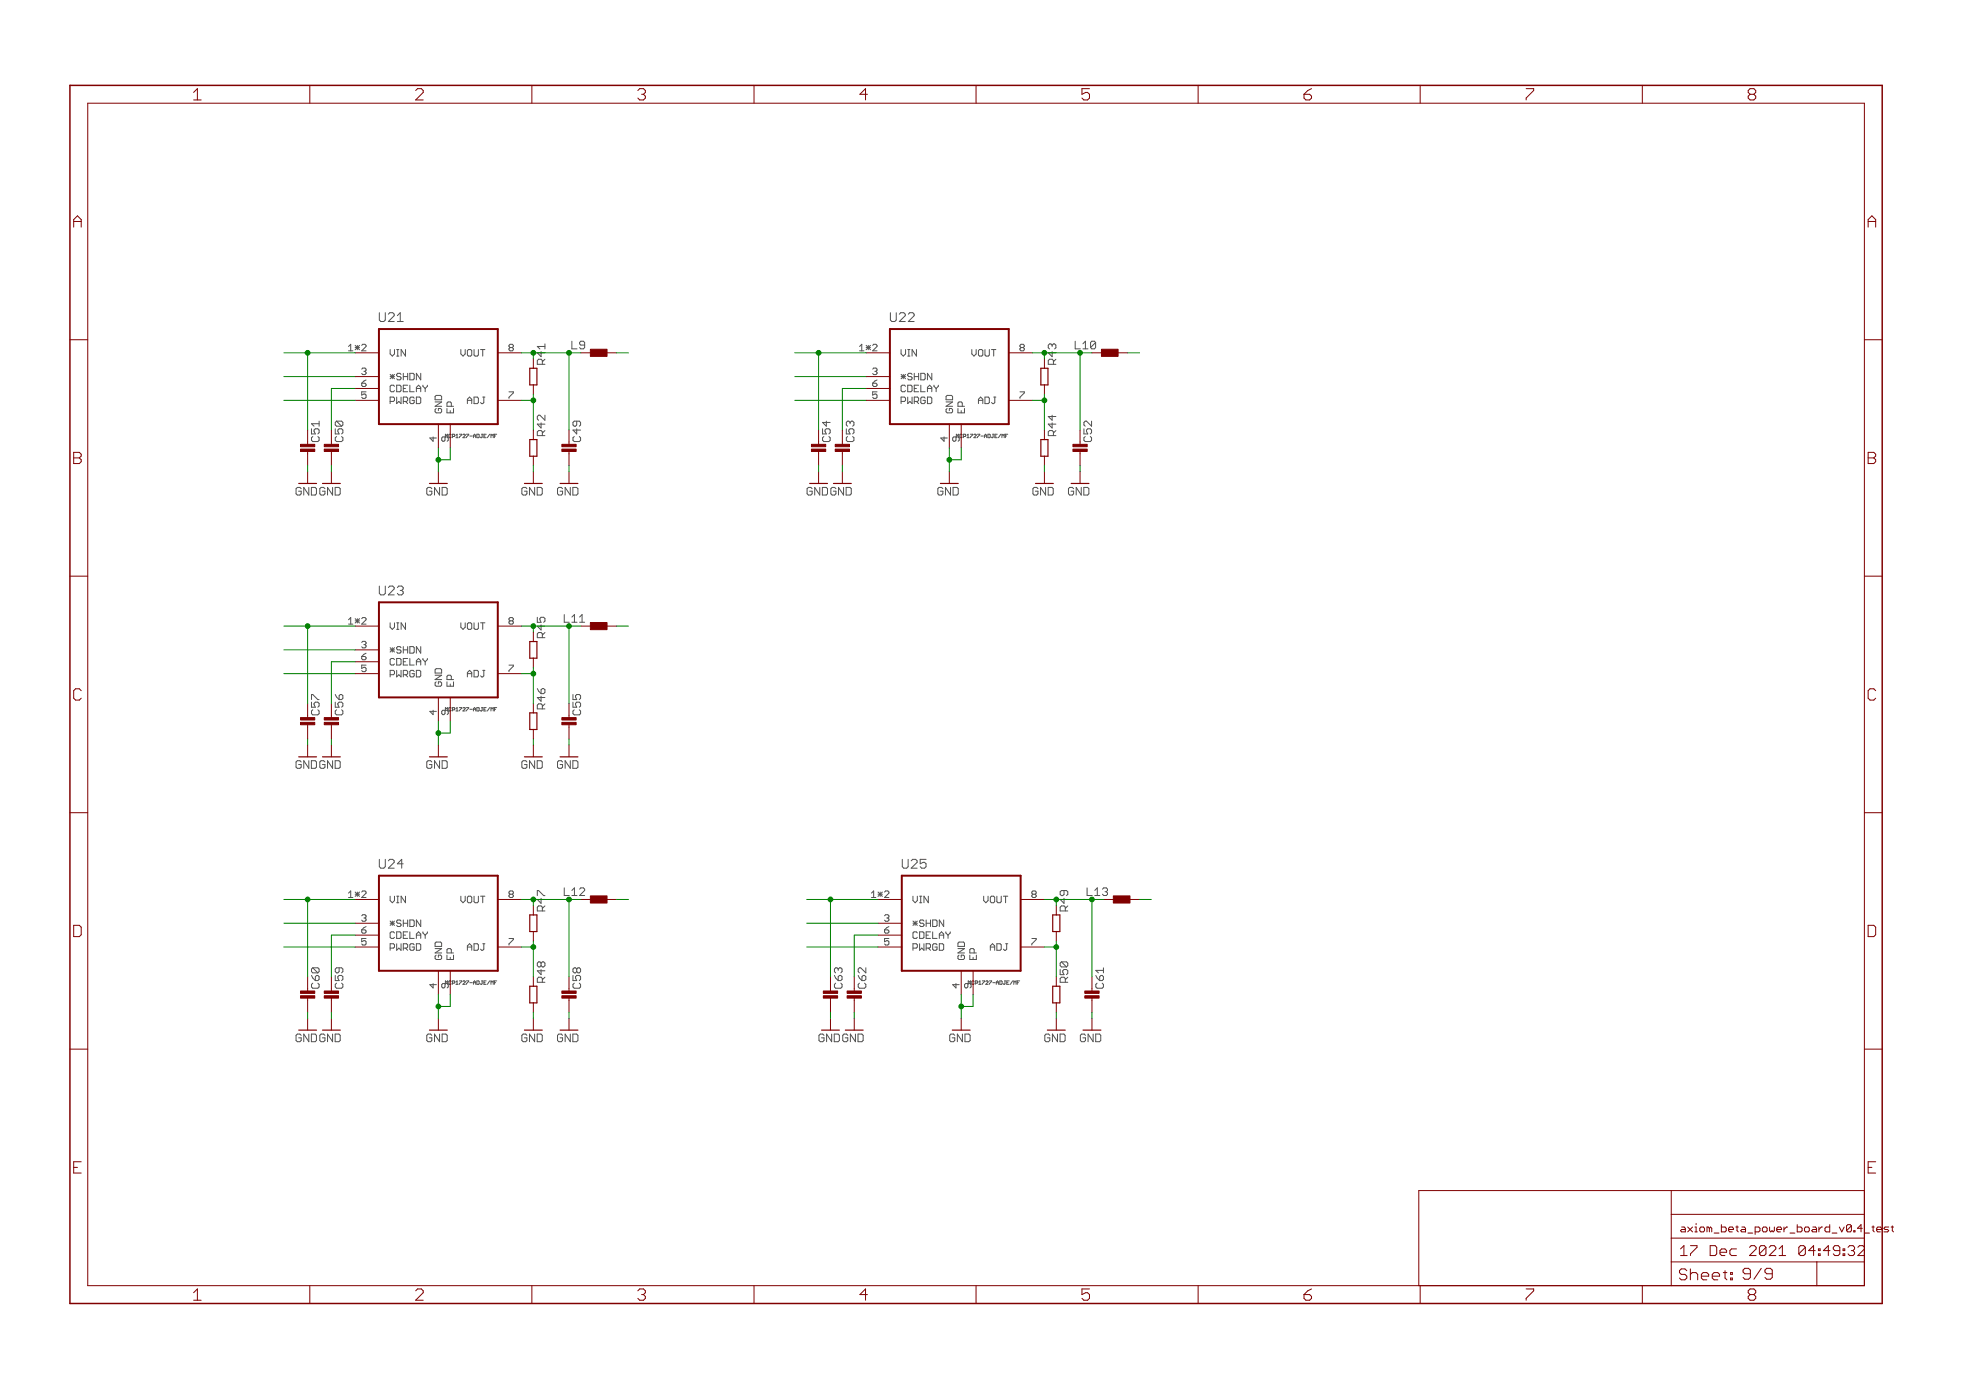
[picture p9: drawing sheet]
<svg xmlns="http://www.w3.org/2000/svg" width="420mm" height="297mm" viewBox="0 0 420 297" stroke-linecap="round" stroke-linejoin="round" font-family="sans-serif">
<g fill="none" stroke="#505050" stroke-width=".21">
<path d="M74.5 74l.5-.4v1.4M74.5 75h.9M77.3 78.9l.2-.2h.5l.2 .2M77.3 79.8l.2 .3h.5l.2-.3M77.8 79.4h.2M78 79.4l.2 .2M78.2 79.1l-.2 .3M81.1 66.8v1.6l.3 .3h.6M83.4 74.7v.9l.4 .5 .5-.5M98.5 74.7v.9l.5 .5M109 74.3l-.2 .2 .2 .5h.5l.2-.3M109 74.3h.5"/>
<path d="M109.5 74.3l.2 .2M109.7 73.8l-.2-.2h-.5l-.2 .2 .2 .5M109.7 74l-.2 .3M115.6 76.8h-.5l-.3 .2v.9h1.7M116.5 75.4h-1.7l.8 .8M116.5 74h-1.7l.6 .6M122.2 72.9v1.6h1.1M183.7 75h.9M183.7 74l.5-.4v1.4M186.5 78.9l.2-.2h.5l.2 .2M186.5 79.8l.2 .3h.5l.2-.3M187 79.4h.2"/>
<path d="M187.2 79.4l.2 .2M187.4 79.1l-.2 .3M190.3 66.8v1.6l.3 .3h.6M192.6 74.7v.9l.4 .5 .5-.5M207.7 74.7v.9l.5 .5M218.2 74.3l-.2 .2 .2 .5h.5l.2-.3M218.2 74.3h.5M218.7 74.3l.2 .2M218.9 73.8l-.2-.2h-.5l-.2 .2 .2 .5M218.9 74l-.2 .3M224.6 73.5h-.3l-.3 .3v.5l.3 .3M224.9 76.8h-.6l-.3 .2v.9h1.7"/>
<path d="M225.7 75.4h-1.7l.9 .8M229.8 72.9v1.6h1.1M66.6 91.6v1.1h.8M66.8 93.3l-.2 .3v.5l.2 .3h1.1M68.2 90.6h-1.6l.5 .5M71.6 90.3l.3-.3 1.1 1.1h-1.1l-.3-.3zM71.6 91.6v1.1h.9M71.9 93.3l-.3 .3v.5l.3 .3h1.1M71.9 90h1.1M77.3 81.9h.7l.2 .5-.2 .2h-.5l-.2-.2zM78.2 83.7h-.9v.7l.5-.2 .4 .2v.5l-.2 .2h-.5l-.2-.2M78.2 81.2l-.9 .7"/>
<path d="M83.4 80l.9 .9M83.4 80.5h.9M83.8 80v.9M84.3 82.5l-.2-.2h-.5l-.2 .2v1l.2 .2h.5l.2-.2M84.3 85.1l-.2-.2h-.7v1.4M84.3 80l-.9 .9M84.3 85.6l-.2 .2h-.7M93 85.9h1.4l-1.4 .9h1.4M93 85.4h1.4M93.2 87.3l-.2 .2v.5l.2 .2h.9M93.2 84.5h.9M93.3 93.6h-1.4l.7 .7"/>
<path d="M94.6 93.4h1M95.5 88.2h1.4M95.5 86.8h1.4M99.9 86.3v-1l.5-.4 .4 .4v1M99.9 85.6h.9M108.8 83.7h.9M109.7 84l-.9 .9v.2M115.4 88.7h-.3l-.3 .3v.5l.3 .3M115.6 92h-.5l-.3 .3v.8h1.7M116.5 90.6h-1.7l.8 .9M122.7 93.3l-.3 .3v.5l.3 .3h1.1M123.8 90h-1.1l-.3 .3v.5l.3 .3h.3"/>
<path d="M124.1 91.9h-1.7l.9 .8M175.8 91.6v1.1h.8M176.1 93.3l-.3 .3v.5l.3 .3h1M177.4 90.3h-1.6l.8 .8M180.9 91.6v1.1h.8M181.1 93.3l-.2 .3v.5l.2 .3h1.1M181.4 90h-.3l-.2 .3v.5l.2 .3M186.5 81.9h.7l.2 .5-.2 .2h-.5l-.2-.2zM187.4 83.7h-.9v.7l.5-.2 .4 .2v.5l-.2 .2h-.5l-.2-.2M187.4 81.2l-.9 .7M192.6 80.5h.9M192.6 80l.9 .9"/>
<path d="M193 80v.9M193.5 85.1l-.2-.2h-.7v1.4M193.5 85.6l-.2 .2h-.7M193.5 82.5l-.2-.2h-.5l-.2 .2v1l.2 .2h.5l.2-.2M193.5 80l-.9 .9M202.2 85.9h1.4l-1.4 .9h1.4M202.2 85.4h1.4M202.4 87.3l-.2 .2v.5l.2 .2h.9M202.4 84.5h.9M202.5 93.6h-1.4l.7 .7M203.8 93.4h1M204.7 88.2h1.4"/>
<path d="M204.7 86.8h1.4M209.1 85.6h.9M209.1 86.3v-1l.5-.4 .4 .4v1M218 83.7h.9M218.9 84l-.9 .9v.2M224.9 92h-.6l-.3 .3v.8h1.7M225.7 90.6h-1.7l.9 .9M225.7 89h-1.7l.9 .8M231.6 91.6v1.1h.9M231.9 93.3l-.3 .3v.5l.3 .3h1.1M232.2 90h-.3l-.3 .3v.5l.3 .3M63.8 105h.6"/>
<path d="M64.1 104.2h-.6l-.2 .2v1.1l.2 .3h.6M91.8 105h.5M92 104.2h-.5l-.3 .2v1.1l.3 .3h.5M112.1 105h.5M112.4 104.2h-.6l-.3 .2v1.1l.3 .3h.6M119.1 105.5l.3 .3h.6M119.7 105h.5M120 104.2h-.6l-.3 .2M173 105h.6M173.3 104.2h-.5l-.3 .2v1.1l.3 .3h.5M201 105h.5M201.2 104.2h-.5l-.3 .2v1.1l.3 .3h.5"/>
<path d="M221.3 105h.5M221.6 104.2h-.6l-.3 .2v1.1l.3 .3h.6M228.3 105.5l.3 .3h.6M228.9 105h.5M229.2 104.2h-.6l-.3 .2M74.5 132.4l.5-.4v1.4M74.5 133.4h.9M77.3 137.3l.2-.2h.5l.2 .2M77.3 138.2l.2 .3h.5l.2-.3M77.8 137.8h.2M78 137.8l.2 .2M78.2 137.5l-.2 .3"/>
<path d="M78.2 139.6l-.9 .7M81.1 125.2v1.6l.3 .3h.6M83.4 133.1v.9l.4 .5 .5-.5M83.4 138.4l.9 .9M83.4 138.9h.9M83.8 138.4v.9M84.3 138.4l-.9 .9M98.5 133.1v.9l.5 .5M109 132.7l-.2 .2 .2 .5h.5l.2-.3M109 132.7h.5M109.5 132.7l.2 .2M109.7 132.2l-.2-.2h-.5l-.2 .2 .2 .5"/>
<path d="M109.7 132.4l-.2 .3M114.8 131.9v1.1h.8M115.6 135.2h-.5l-.3 .2v.9h1.7M116.5 133.8h-1.7l.8 .8M120.6 131.3v1.7h1.1M66.6 149.5v-1.1h.2l1.1 1.1M66.6 150.1v1h.8M66.8 151.7l-.2 .3v.5l.2 .3h1.1M71.6 150.1v1h.9M71.6 148.4l.9 1.1M71.9 151.7l-.3 .3v.5l.3 .3h1.1M77.3 140.3v.5l.2 .2h.5l.2-.2"/>
<path d="M77.3 143.3l.2 .2h.5l.2-.2M77.3 140.3h.7l.2 .2M78.2 142.1h-.9v.7l.5-.2 .4 .2M84.3 140.9l-.2-.2h-.5l-.2 .2v1l.2 .2h.5l.2-.2M84.3 143.5l-.2-.2h-.7v1.4M84.3 144l-.2 .2h-.7M93 144.3h1.4l-1.4 .9h1.4M93 143.8h1.4M93.2 145.7l-.2 .2v.5l.2 .2h.9M93.2 142.9h.9M93.3 152h-1.4l.7 .7M94.6 151.8h1"/>
<path d="M95.5 146.6h1.4M95.5 145.2h1.4M99.9 144.7v-1l.5-.4 .4 .4v1M99.9 144h.9M108.8 142.1h.9v.3l-.9 .9v.2M114.8 147.2l.8 1M115.6 150.4h-.5l-.3 .3v.8h1.7M116.5 149.1h-1.7l.8 .8M122.4 148.4v1.1h.9M122.4 150.1v1h.9M122.7 151.7l-.3 .3v.5l.3 .3h1.1M63.8 163.4h.6"/>
<path d="M64.1 162.6h-.6l-.2 .2v1.1l.2 .3h.6M91.8 163.4h.5M92 162.6h-.5l-.3 .2v1.1l.3 .3h.5M112.1 163.4h.5M112.4 162.6h-.6l-.3 .2v1.1l.3 .3h.6M119.1 163.9l.3 .3h.6M119.7 163.4h.5M120 162.6h-.6l-.3 .2M74.5 190.9l.5-.5v1.4M74.5 191.8h.9M77.3 198.7v.5l.2 .2h.5l.2-.2M77.3 195.7l.2-.2h.5l.2 .2"/>
<path d="M77.3 196.6l.2 .3h.5l.2-.3M77.3 198.7h.7l.2 .2M77.8 196.2h.2M78 196.2l.2 .2M78.2 195.9l-.2 .3M78.2 198l-.9 .7M81.1 183.6v1.6l.3 .3h.6M83.4 191.5v.9l.4 .5 .5-.5M83.4 196.8l.9 1M83.4 197.3h.9M83.8 196.8v1M84.3 199.4l-.2-.3h-.5l-.2 .3v.9l.2 .2h.5l.2-.2"/>
<path d="M84.3 196.8l-.9 1M98.5 191.5v.9l.5 .5M109 191.1l-.2-.2 .2-.5h.5l.2 .2-.2 .5M109 191.1l-.2 .2 .2 .5h.5l.2-.2-.2-.5M109 191.1h.5M114.8 191.4v-1.1h.3l1.1 1.1M115.6 193.6h-.5l-.3 .3v.8h1.7M116.5 192.2h-1.7l.8 .8M120.6 189.7v1.7h1.1M186.2 191.8h1M186.2 190.9l.5-.5v1.4M189 195.7l.3-.2h.4l.3 .2"/>
<path d="M189 196.6l.3 .3h.4l.3-.3M189 198.7v.5l.3 .2h.4l.3-.2M189 198.7h.7l.3 .2M189.5 196.2h.2M189.7 196.2l.3 .2M190 195.9l-.3 .3M190 198l-1 .7M192.8 183.6v1.6l.3 .3h.7M195.1 197.3h.9M195.1 191.5v.9l.5 .5 .4-.5M195.1 196.8l.9 1M195.6 196.8v1"/>
<path d="M196 199.4l-.2-.3h-.5l-.2 .3v.9l.2 .2h.5l.2-.2M196 196.8l-.9 1M210.2 191.5v.9l.5 .5M220.7 191.1l-.2 .2 .2 .5h.5l.2-.2-.2-.5M220.7 191.1l-.2-.2 .2-.5h.5l.2 .2-.2 .5M220.7 191.1h.5M227.4 193.6h-.6l-.2 .3v.8h1.6M227.9 190.3h-1.1l-.2 .3v.5l.2 .3h.3M228.2 192.2h-1.6l.8 .8M232.3 189.7v1.7h1.1M66.6 207.1l.2-.3 1.1 1.1h-1.1l-.2-.3zM66.6 208.4l.2 .6 .6 .5"/>
<path d="M66.8 210.1l-.2 .3v.5l.2 .3h1.1M66.8 206.8h1.1M71.6 208.4v1.1h.9M71.9 210.1l-.3 .3v.5l.3 .3h1.1M73 206.8h-1.1l-.3 .3v.5l.3 .3h.3M77.3 201.7l.2 .3h.5l.2-.3M78.2 200.6h-.9v.7l.5-.3 .4 .3M84.3 201.9l-.2-.2h-.7v1.4M84.3 202.4l-.2 .2h-.7M93 202.7h1.4l-1.4 .9h1.4M93 202.2h1.4M93.2 204.1l-.2 .2v.5l.2 .2h.9"/>
<path d="M93.2 201.3h.9M93.3 210.4h-1.4l.7 .7M94.6 210.2h1M95.5 205h1.4M95.5 203.6h1.4M99.9 203.1v-1l.5-.4 .4 .4v1M99.9 202.4h.9M108.8 200.6h.9M109.7 200.8l-.9 .9v.3M115.4 205.5h-.3l-.3 .3v.6l.3 .2h.3M115.6 208.8h-.5l-.3 .3v.8h1.7M116.5 207.5h-1.7l.8 .8"/>
<path d="M122.4 208.4v1.1h.9M122.7 210.1l-.3 .3v.5l.3 .3h1.1M123 206.8h-.3l-.3 .3v.5l.3 .3h.3M178.3 208.4l.3 .6 .5 .5M178.6 210.1l-.3 .3v.5l.3 .3h1.1M178.9 206.8h-.3l-.3 .3v.5l.3 .3M183.4 208.4l.3 .6 .5 .5M183.7 210.1l-.3 .3v.5l.3 .3h1.1M183.9 206.8h-.2l-.3 .3v.5l.3 .3M189 201.7l.3 .3h.4l.3-.3M190 200.6h-1v.7l.5-.3 .5 .3M196 201.9l-.2-.2h-.7v1.4"/>
<path d="M196 202.4l-.2 .2h-.7M204.7 202.7h1.4l-1.4 .9h1.4M204.7 202.2h1.4M205 204.1l-.3 .2v.5l.3 .2h.9M205 201.3h.9M205 210.4h-1.4l.7 .7M206.4 210.2h.9M207.3 205h1.4M207.3 203.6h1.4M211.6 202.4h1M211.6 203.1v-1l.5-.4 .5 .4v1M220.5 200.6h.9"/>
<path d="M221.4 200.8l-.9 .9v.3M226.6 205.8l.2-.3 1.1 1.1h-1.1l-.2-.2zM226.6 207.2v1.1h.8M226.8 205.5h1.1M227.4 208.8h-.6l-.2 .3v.8h1.6M234.2 208.4l.3 .6 .5 .5M234.5 210.1l-.3 .3v.5l.3 .3h1M235.8 207.4h-1.6l.5 .5M63.8 221.8h.6M64.1 221h-.6l-.2 .3v1l.2 .3h.6M91.8 221.8h.5M92 221h-.5l-.3 .3v1l.3 .3h.5"/>
<path d="M112.1 221.8h.5M112.4 221h-.6l-.3 .3v1l.3 .3h.6M119.1 222.3l.3 .3h.6M119.7 221.8h.5M120 221h-.6l-.3 .3M175.6 221.8h.5M175.8 221h-.5l-.3 .3v1l.3 .3h.5M203.5 221.8h.5M203.8 221h-.6l-.2 .3v1l.2 .3h.6M223.8 221.8h.6M224.1 221h-.6l-.2 .3v1l.2 .3h.6M230.9 222.3l.3 .3h.5"/>
<path d="M231.4 221.8h.6M231.7 221h-.5l-.3 .3"/>
</g>
<g fill="none" stroke="#800000" stroke-width=".21">
<path d="M42.2 18.9l-.8 .8M66.2 18.2v3.9M90 18.9h-.8l-.4 .4M90.4 19.7l-1.6 1.7h1.6M113.7 18.2v3.9M136.7 18.9l-.4 .4M161.1 18.2v3.9M185 18.9l-1.2 1.3h1.6M208.6 18.2v3.9M232.8 18.9h-1.6v1.3l.8-.5M256.1 18.2v3.9M279.5 19.3l-.8 .9"/>
<path d="M303.5 18.2v3.9M326.2 18.9h1.6M327.8 19.3l-1.6 1.7v.4M351 18.2v3.9M374 18.9l-.4 .4v.4l.4 .5-.4 .4v.4l.4 .4M18.8 22.1h379.6v252.6h-379.6zM41.4 21.4h1.6M136.3 21l.4 .4M231.2 21l.4 .4h.8M278.7 20.2v.8l.4 .4M278.7 20.2h1.2M15.7 47.3h1.7"/>
<path d="M16.6 46.1l-.9 .8v1.6M399.2 47.3h1.7M400 46.1l-.8 .8v1.6M14.9 72.6h3.9M75.9 75.4h5.1M106.4 75.4h5M114 76.7v2M128.7 75.4h3.1M185.1 75.4h5.1M215.6 75.4h5.1M223.2 76.7v2M237.9 75.4h3.1"/>
<path d="M398.4 72.6h3.9M15.7 97.9h1.3M17 96.7h-1.3v2.4h1.3M65.7 91.9v3.1M65.7 96.5v3M70.8 91.9v3.1M70.8 96.5v3M75.9 80.5h5.1M75.9 85.6h5.1M75.9 83h5.1M93.7 90.6v5.1M96.2 90.6v5.1"/>
<path d="M106.4 85.6h5M114 82.3v2M114 91.9v2M114 97.5v2M121.6 91.9v3.1M121.6 96.5v3M174.9 91.9v3.1M174.9 96.5v3M180 91.9v3.1M180 96.5v3M185.1 80.5h5.1M185.1 85.6h5.1"/>
<path d="M185.1 83h5.1M202.9 90.6v5.1M205.4 90.6v5.1M215.6 85.6h5.1M223.2 82.3v2M223.2 91.9v2M223.2 97.5v2M230.8 91.9v3.1M230.8 96.5v3M399.2 97.9h1.3M400.5 96.7h-1.3v2.4h1.3M65.7 100.8v2.5"/>
<path d="M70.8 100.8v2.5M93.7 100.8v2.5M114 100.8v2.5M121.6 100.8v2.5M174.9 100.8v2.5M180 100.8v2.5M202.9 100.8v2.5M223.2 100.8v2.5M230.8 100.8v2.5M14.9 123.1h3.9M75.9 133.8h5.1M75.9 138.9h5.1"/>
<path d="M106.4 133.8h5M114 135.1v2M128.7 133.8h3.1M398.4 123.1h3.9M16.2 147.2l-.5 .4v1.6l.5 .4M65.7 150.3v3.1M65.7 154.9v3M65.7 159.2v2.5M70.8 150.3v3.1M70.8 154.9v3M70.8 159.2v2.5M75.9 144h5.1"/>
<path d="M75.9 141.4h5.1M93.7 149v5.1M93.7 159.2v2.5M96.2 149v5.1M106.4 144h5M114 140.7v2M114 150.3v2M114 155.9v2M114 159.2v2.5M121.6 150.3v3.1M121.6 154.9v3M121.6 159.2v2.5"/>
<path d="M399.6 147.2l-.4 .4v1.6l.4 .4M14.9 173.7h3.9M398.4 173.7h3.9M17 197.7h-1.3v2.5h1.3M75.9 192.2h5.1M75.9 197.3h5.1M75.9 199.8h5.1M106.4 192.2h5M114 193.5v2M114 199.1v2M128.7 192.2h3.1M187.6 192.2h5.1"/>
<path d="M187.6 197.3h5.1M187.6 199.8h5.1M218.1 192.2h5.1M225.7 193.5v2M225.7 199.1v2M240.5 192.2h3M400.5 197.7h-1.3v2.5h1.3M65.7 208.7v3.1M65.7 213.3v3M65.7 217.6v2.5M70.8 208.7v3.1M70.8 213.3v3"/>
<path d="M70.8 217.6v2.5M75.9 202.4h5.1M93.7 207.5v5M93.7 217.6v2.5M96.2 207.5v5M106.4 202.4h5M114 208.7v2.1M114 214.3v2M114 217.6v2.5M121.6 208.7v3.1M121.6 213.3v3M121.6 217.6v2.5"/>
<path d="M177.5 208.7v3.1M177.5 213.3v3M177.5 217.6v2.5M182.6 208.7v3.1M182.6 213.3v3M182.6 217.6v2.5M187.6 202.4h5.1M205.4 207.5v5M205.4 217.6v2.5M208 207.5v5M218.1 202.4h5.1M225.7 208.7v2.1"/>
<path d="M225.7 214.3v2M225.7 217.6v2.5M233.4 208.7v3.1M233.4 213.3v3M233.4 217.6v2.5M14.9 224.2h3.9M398.4 224.2h3.9M15.7 249.5h.9M17.4 248.3h-1.7v2.4h1.7M357.2 254.4v20.3M357.2 259.5h41.2M398.4 254.4h-95.2v20.3"/>
<path d="M399.2 249.5h.8M400.9 248.3h-1.7v2.4h1.7M41.4 277.9h1.6M42.2 275.4l-.8 .8M66.2 274.7v3.9M90 275.4h-.8l-.4 .4M90.4 276.2l-1.6 1.7h1.6M113.7 274.7v3.9M136.3 277.5l.4 .4M136.7 275.4l-.4 .4M161.1 274.7v3.9M185 275.4l-1.2 1.2h1.6"/>
<path d="M208.6 274.7v3.9M231.2 277.5l.4 .4h.8M232.8 275.4h-1.6v1.2l.8-.4M256.1 274.7v3.9M278.7 276.6h1.2M278.7 276.6v.9l.4 .4M279.5 275.8l-.8 .8M303.5 274.7v3.9M326.2 275.4h1.6M327.8 275.8l-1.6 1.7v.4M351 274.7v3.9M357.2 269.7h41.2"/>
<path d="M357.2 264.6h41.2M358.9 273.1l.4 .4M359.2 268.3h1.4M359.3 271.2l-.4 .3v.4l.4 .4M359.4 262.2h.5M359.9 266.2l-.7 .7M360.2 262.7h-.8l-.3 .3 .3 .2h.8M374 275.4l-.4 .4v.4l.4 .4-.4 .5v.4l.4 .4M388.3 269.7v5M397.4 266.2h.7l.4 .4M398.5 266.9l-1.5 1.4h1.5M402.9 262.2h.7"/>
<path d="M403.4 262.7l.2 .3-.2 .2M404.2 262.2h.5M404.4 262v1l.3 .2"/>
</g>
<path d="M14.9 18.2h387.4v260.4h-387.4z" fill="none" stroke="#800000" stroke-width=".32"/>
<path d="M81 70.3h25.4v20.3h-25.4zM190.2 70.3h25.4v20.3h-25.4zM81 128.7h25.4v20.3h-25.4zM81 187.1h25.4v20.4h-25.4zM192.7 187.1h25.4v20.4h-25.4z" fill="none" stroke="#800000" stroke-width=".42"/>
<g fill="none" stroke="#800000" stroke-width=".25">
<path d="M113.2 78.7h1.5v3.6h-1.5zM222.4 78.7h1.6v3.6h-1.6zM113.2 93.9h1.5v3.6h-1.5zM222.4 93.9h1.6v3.6h-1.6zM63.8 103.3h3.8M91.8 103.3h3.8M112.1 103.3h3.8M119.7 103.3h3.8M173 103.3h3.8M201 103.3h3.8M221.3 103.3h3.8M228.9 103.3h3.8"/>
<path d="M113.2 137.1h1.5v3.6h-1.5zM113.2 152.3h1.5v3.6h-1.5zM63.8 161.7h3.8M91.8 161.7h3.8M112.1 161.7h3.8M119.7 161.7h3.8M113.2 195.5h1.5v3.6h-1.5zM225 195.5h1.5v3.6h-1.5zM113.2 210.8h1.5v3.5h-1.5zM225 210.8h1.5v3.5h-1.5zM63.8 220.1h3.8M91.8 220.1h3.8"/>
<path d="M112.1 220.1h3.8M119.7 220.1h3.8M175.6 220.1h3.8M203.5 220.1h3.8M223.8 220.1h3.8M231.5 220.1h3.8"/>
</g>
<g fill="#800000" stroke="#800000" stroke-width=".21">
<path d="M120.1 96h3v.5h-3z"/>
<path d="M120.1 95h3v.5h-3z"/>
<path d="M69.3 96h3v.5h-3z"/>
<path d="M69.3 95h3v.5h-3z"/>
<path d="M64.2 96h3.1v.5h-3.1z"/>
<path d="M64.2 95h3.1v.5h-3.1z"/>
<path d="M126.2 74.6h3.5v1.6h-3.5z"/>
<path d="M229.3 96h3v.5h-3z"/>
<path d="M229.3 95h3v.5h-3z"/>
<path d="M178.5 96h3v.5h-3z"/>
<path d="M178.5 95h3v.5h-3z"/>
<path d="M173.4 96h3.1v.5h-3.1z"/>
<path d="M173.4 95h3.1v.5h-3.1z"/>
<path d="M235.4 74.6h3.6v1.6h-3.6z"/>
<path d="M120.1 154.4h3v.5h-3z"/>
<path d="M120.1 153.4h3v.5h-3z"/>
<path d="M69.3 154.4h3v.5h-3z"/>
<path d="M69.3 153.4h3v.5h-3z"/>
<path d="M64.2 154.4h3.1v.5h-3.1z"/>
<path d="M64.2 153.4h3.1v.5h-3.1z"/>
<path d="M126.2 133h3.5v1.6h-3.5z"/>
<path d="M120.1 212.8h3v.5h-3z"/>
<path d="M120.1 211.8h3v.5h-3z"/>
<path d="M69.3 212.8h3v.5h-3z"/>
<path d="M69.3 211.8h3v.5h-3z"/>
<path d="M64.2 212.8h3.1v.5h-3.1z"/>
<path d="M64.2 211.8h3.1v.5h-3.1z"/>
<path d="M126.2 191.5h3.5v1.5h-3.5z"/>
<path d="M231.8 212.8h3.1v.5h-3.1z"/>
<path d="M231.8 211.8h3.1v.5h-3.1z"/>
<path d="M181 212.8h3.1v.5h-3.1z"/>
<path d="M181 211.8h3.1v.5h-3.1z"/>
<path d="M176 212.8h3v.5h-3z"/>
<path d="M176 211.8h3v.5h-3z"/>
<path d="M237.9 191.5h3.6v1.5h-3.6z"/>
</g>
<g fill="none" stroke="#008000" stroke-width=".21">
<path d="M60.7 75.4h15.2M65.7 75.4v16.5M111.4 75.4h12.7M114 75.4v1.3M121.6 75.4v16.5M131.8 75.4h2.5M169.9 75.4h15.2M174.9 75.4v16.5M220.7 75.4h12.7M223.2 75.4v1.3M230.8 75.4v16.5M241 75.4h2.5"/>
<path d="M60.7 85.6h15.2M60.7 80.5h15.2M65.7 99.5v1.3M70.8 99.5v1.3M75.9 83h-5.1v8.9M93.7 95.7v5.1M96.2 95.7v2.6h-2.5M111.4 85.6h2.6M114 84.3v7.6M114 99.5v1.3M121.6 99.5v1.3M169.9 85.6h15.2"/>
<path d="M169.9 80.5h15.2M174.9 99.5v1.3M180 99.5v1.3M185.1 83h-5.1v8.9M202.9 95.7v5.1M205.4 95.7v2.6h-2.5M220.7 85.6h2.5M223.2 84.3v7.6M223.2 99.5v1.3M230.8 99.5v1.3M60.7 133.8h15.2M60.7 138.9h15.2"/>
<path d="M65.7 133.8v16.5M111.4 133.8h12.7M114 133.8v1.3M121.6 133.8v16.5M131.8 133.8h2.5M60.7 144h15.2M65.7 157.9v1.3M70.8 157.9v1.3M75.9 141.4h-5.1v8.9M93.7 154.1v5.1M96.2 154.1v2.6h-2.5M111.4 144h2.6"/>
<path d="M114 142.7v7.6M114 157.9v1.3M121.6 157.9v1.3M60.7 192.2h15.2M60.7 197.3h15.2M65.7 192.2v16.5M75.9 199.8h-5.1v8.9M111.4 192.2h12.7M114 192.2v1.3M121.6 192.2v16.5M131.8 192.2h2.5M172.4 192.2h15.2"/>
<path d="M172.4 197.3h15.2M177.5 192.2v16.5M187.6 199.8h-5v8.9M223.2 192.2h12.7M225.7 192.2v1.3M233.4 192.2v16.5M243.5 192.2h2.6M60.7 202.4h15.2M65.7 216.3v1.3M70.8 216.3v1.3M93.7 212.5v5.1M96.2 212.5v2.6h-2.5"/>
<path d="M111.4 202.4h2.6M114 201.1v7.6M114 216.3v1.3M121.6 216.3v1.3M172.4 202.4h15.2M177.5 216.3v1.3M182.6 216.3v1.3M205.4 212.5v5.1M208 212.5v2.6h-2.6M223.2 202.4h2.5M225.7 201.1v7.6M225.7 216.3v1.3"/>
<path d="M233.4 216.3v1.3"/>
</g>
<g fill="#008000" stroke="#008000" stroke-width=".21">
<circle cx="93.7" cy="98.3" r=".51"/>
<circle cx="202.9" cy="98.3" r=".51"/>
<circle cx="93.7" cy="156.7" r=".51"/>
<circle cx="93.7" cy="215.1" r=".51"/>
<circle cx="205.4" cy="215.1" r=".51"/>
<circle cx="114" cy="75.4" r=".51"/>
<circle cx="121.6" cy="75.4" r=".51"/>
<circle cx="114" cy="85.6" r=".51"/>
<circle cx="65.7" cy="75.4" r=".51"/>
<circle cx="223.2" cy="75.4" r=".51"/>
<circle cx="230.8" cy="75.4" r=".51"/>
<circle cx="223.2" cy="85.6" r=".51"/>
<circle cx="174.9" cy="75.4" r=".51"/>
<circle cx="114" cy="133.8" r=".51"/>
<circle cx="121.6" cy="133.8" r=".51"/>
<circle cx="114" cy="144" r=".51"/>
<circle cx="65.7" cy="133.8" r=".51"/>
<circle cx="114" cy="192.2" r=".51"/>
<circle cx="121.6" cy="192.2" r=".51"/>
<circle cx="114" cy="202.4" r=".51"/>
<circle cx="65.7" cy="192.2" r=".51"/>
<circle cx="225.7" cy="192.2" r=".51"/>
<circle cx="233.4" cy="192.2" r=".51"/>
<circle cx="225.7" cy="202.4" r=".51"/>
<circle cx="177.5" cy="192.2" r=".51"/>
</g>
<g font-size="3.7" fill="#800000">
<text x="42.8" y="21.4">1</text>
<text x="90.3" y="21.4">2</text>
<text x="137.7" y="21.4">3</text>
<text x="185.2" y="21.4">4</text>
<text x="232.6" y="21.4">5</text>
<text x="280.1" y="21.4">6</text>
<text x="327.6" y="21.4">7</text>
<text x="375" y="21.4">8</text>
<text x="17.1" y="48.6">A</text>
<text x="400.6" y="48.6">A</text>
<text x="17.1" y="99.2">B</text>
<text x="400.6" y="99.2">B</text>
<text x="17" y="149.7">C</text>
<text x="400.5" y="149.7">C</text>
<text x="16.9" y="200.2">D</text>
<text x="400.4" y="200.2">D</text>
<text x="42.8" y="277.9">1</text>
<text x="90.3" y="277.9">2</text>
<text x="137.7" y="277.9">3</text>
<text x="185.2" y="277.9">4</text>
<text x="232.6" y="277.9">5</text>
<text x="280.1" y="277.9">6</text>
<text x="327.6" y="277.9">7</text>
<text x="375" y="277.9">8</text>
</g>
<text font-size="3.6" fill="#800000" x="360.3" y="273.6">Sheet: 9/9</text>
<g font-size="3.2" fill="#800000">
<text x="360.6" y="268.4">17 Dec 2021</text>
<text x="382.2" y="268.4">04:49:33</text>
</g>
<g font-size="2.9" fill="#505050">
<text x="82.5" y="68.8">U21</text>
<text x="191.7" y="68.8">U22</text>
<text x="82.5" y="127.2">U23</text>
<text x="82.5" y="185.6">U24</text>
<text x="194.2" y="185.6">U25</text>
</g>
<g font-size="2.5" fill="#505050">
<text x="118" y="77.9" transform="rotate(-90 118 77.9)">R41</text>
<text x="227.2" y="77.9" transform="rotate(-90 227.2 77.9)">R43</text>
<text x="69.8" y="94.4" transform="rotate(-90 69.8 94.4)">C51</text>
<text x="74.8" y="94.4" transform="rotate(-90 74.8 94.4)">C50</text>
<text x="118" y="93.2" transform="rotate(-90 118 93.2)">R42</text>
<text x="125.6" y="94.4" transform="rotate(-90 125.6 94.4)">C49</text>
<text x="179" y="94.4" transform="rotate(-90 179 94.4)">C54</text>
<text x="184" y="94.4" transform="rotate(-90 184 94.4)">C53</text>
<text x="227.2" y="93.2" transform="rotate(-90 227.2 93.2)">R44</text>
<text x="234.8" y="94.4" transform="rotate(-90 234.8 94.4)">C52</text>
<text x="92.6" y="105.9">GND</text>
<text x="112.9" y="105.9">GND</text>
<text x="120.6" y="105.9">GND</text>
<text x="201.8" y="105.9">GND</text>
<text x="222.1" y="105.9">GND</text>
<text x="229.8" y="105.9">GND</text>
<text x="118" y="136.3" transform="rotate(-90 118 136.3)">R45</text>
<text x="69.8" y="152.8" transform="rotate(-90 69.8 152.8)">C57</text>
<text x="74.8" y="152.8" transform="rotate(-90 74.8 152.8)">C56</text>
<text x="118" y="151.6" transform="rotate(-90 118 151.6)">R46</text>
<text x="125.6" y="152.8" transform="rotate(-90 125.6 152.8)">C55</text>
<text x="92.6" y="164.3">GND</text>
<text x="112.9" y="164.3">GND</text>
<text x="120.6" y="164.3">GND</text>
<text x="118" y="194.7" transform="rotate(-90 118 194.7)">R47</text>
<text x="229.8" y="194.7" transform="rotate(-90 229.8 194.7)">R49</text>
<text x="118" y="210" transform="rotate(-90 118 210)">R48</text>
<text x="229.8" y="210" transform="rotate(-90 229.8 210)">R50</text>
<text x="69.8" y="211.3" transform="rotate(-90 69.8 211.3)">C60</text>
<text x="74.8" y="211.3" transform="rotate(-90 74.8 211.3)">C59</text>
<text x="125.6" y="211.3" transform="rotate(-90 125.6 211.3)">C58</text>
<text x="181.5" y="211.3" transform="rotate(-90 181.5 211.3)">C63</text>
<text x="186.6" y="211.3" transform="rotate(-90 186.6 211.3)">C62</text>
<text x="237.4" y="211.3" transform="rotate(-90 237.4 211.3)">C61</text>
<text x="92.6" y="222.7">GND</text>
<text x="112.9" y="222.7">GND</text>
<text x="120.6" y="222.7">GND</text>
<text x="204.4" y="222.7">GND</text>
<text x="224.7" y="222.7">GND</text>
<text x="232.3" y="222.7">GND</text>
</g>
<g font-size="2.5" fill="#800000">
<text x="123.9" y="74.6">L9</text>
<text x="231.5" y="74.6">L10</text>
<text x="64.7" y="105.9">GNDGND</text>
<text x="173.9" y="105.9">GNDGND</text>
<text x="122.3" y="133">L11</text>
<text x="64.7" y="164.3">GNDGND</text>
<text x="122.3" y="191.4">L12</text>
<text x="234.1" y="191.4">L13</text>
<text x="64.7" y="222.7">GNDGND</text>
<text x="176.4" y="222.7">GNDGND</text>
</g>
<g font-size="2.3" fill="#800000">
<text x="360.6" y="263.3">axiom_beta_power_board_v0.4_t</text>
<text x="399.1" y="263.3">est</text>
</g>
<g font-size="2.1" fill="#505050">
<text x="76.3" y="75">1*2</text>
<text x="84.8" y="76.2">VIN</text>
<text x="99.5" y="76.2">VOUT</text>
<text x="110.2" y="75">8</text>
<text x="185.5" y="75">1*2</text>
<text x="194" y="76.2">VIN</text>
<text x="208.7" y="76.2">VOUT</text>
<text x="219.4" y="75">8</text>
<text x="78.8" y="80.1">3</text>
<text x="84.8" y="81.2">*SHDN</text>
<text x="84.8" y="83.8">CDELAY</text>
<text x="188" y="80.1">3</text>
<text x="194" y="81.2">*SHDN</text>
<text x="194" y="83.8">CDELAY</text>
<text x="84.8" y="86.3">PWRGD</text>
<text x="95.9" y="88.3" transform="rotate(-90 95.9 88.3)">GND</text>
<text x="98.5" y="88.3" transform="rotate(-90 98.5 88.3)">EP</text>
<text x="101.8" y="86.3">ADJ</text>
<text x="110.2" y="85.2">7</text>
<text x="194" y="86.3">PWRGD</text>
<text x="205.1" y="88.3" transform="rotate(-90 205.1 88.3)">GND</text>
<text x="207.7" y="88.3" transform="rotate(-90 207.7 88.3)">EP</text>
<text x="211" y="86.3">ADJ</text>
<text x="219.4" y="85.2">7</text>
<text x="94.8" y="94.3" transform="rotate(-90 94.8 94.3)">4</text>
<text x="97.3" y="94.3" transform="rotate(-90 97.3 94.3)">9</text>
<text x="204" y="94.3" transform="rotate(-90 204 94.3)">4</text>
<text x="206.5" y="94.3" transform="rotate(-90 206.5 94.3)">9</text>
<text x="76.3" y="133.4">1*2</text>
<text x="84.8" y="134.6">VIN</text>
<text x="99.5" y="134.6">VOUT</text>
<text x="110.2" y="133.4">8</text>
<text x="78.8" y="138.5">3</text>
<text x="78.8" y="143.6">5</text>
<text x="78.8" y="141.1">6</text>
<text x="84.8" y="139.6">*SHDN</text>
<text x="84.8" y="142.2">CDELAY</text>
<text x="84.8" y="144.7">PWRGD</text>
<text x="95.9" y="146.7" transform="rotate(-90 95.9 146.7)">GND</text>
<text x="98.5" y="146.7" transform="rotate(-90 98.5 146.7)">EP</text>
<text x="101.8" y="144.7">ADJ</text>
<text x="94.8" y="152.7" transform="rotate(-90 94.8 152.7)">4</text>
<text x="97.3" y="152.7" transform="rotate(-90 97.3 152.7)">9</text>
<text x="76.3" y="191.9">1*2</text>
<text x="188.1" y="191.9">1*2</text>
<text x="78.8" y="196.9">3</text>
<text x="84.8" y="193">VIN</text>
<text x="99.5" y="193">VOUT</text>
<text x="190.5" y="196.9">3</text>
<text x="196.5" y="193">VIN</text>
<text x="211.2" y="193">VOUT</text>
<text x="78.8" y="202">5</text>
<text x="78.8" y="199.5">6</text>
<text x="84.8" y="198">*SHDN</text>
<text x="84.8" y="203.1">PWRGD</text>
<text x="84.8" y="200.6">CDELAY</text>
<text x="101.8" y="203.1">ADJ</text>
<text x="110.2" y="202">7</text>
<text x="190.5" y="202">5</text>
<text x="190.5" y="199.5">6</text>
<text x="196.5" y="198">*SHDN</text>
<text x="196.5" y="203.1">PWRGD</text>
<text x="196.5" y="200.6">CDELAY</text>
<text x="213.5" y="203.1">ADJ</text>
<text x="221.9" y="202">7</text>
<text x="95.9" y="205.1" transform="rotate(-90 95.9 205.1)">GND</text>
<text x="98.5" y="205.1" transform="rotate(-90 98.5 205.1)">EP</text>
<text x="207.7" y="205.1" transform="rotate(-90 207.7 205.1)">GND</text>
<text x="210.2" y="205.1" transform="rotate(-90 210.2 205.1)">EP</text>
<text x="94.8" y="211.1" transform="rotate(-90 94.8 211.1)">4</text>
<text x="97.3" y="211.1" transform="rotate(-90 97.3 211.1)">9</text>
<text x="206.5" y="211.1" transform="rotate(-90 206.5 211.1)">4</text>
<text x="209.1" y="211.1" transform="rotate(-90 209.1 211.1)">9</text>
</g>
<g font-size="1.1" fill="#505050">
<text x="97.3" y="93.6">MCP1727-ADJE/MF</text>
<text x="206.5" y="93.6">MCP1727-ADJE/MF</text>
<text x="97.3" y="152">MCP1727-ADJE/MF</text>
<text x="97.3" y="210.4">MCP1727-ADJE/MF</text>
<text x="209.1" y="210.4">MCP1727-ADJE/MF</text>
</g>
</svg>
